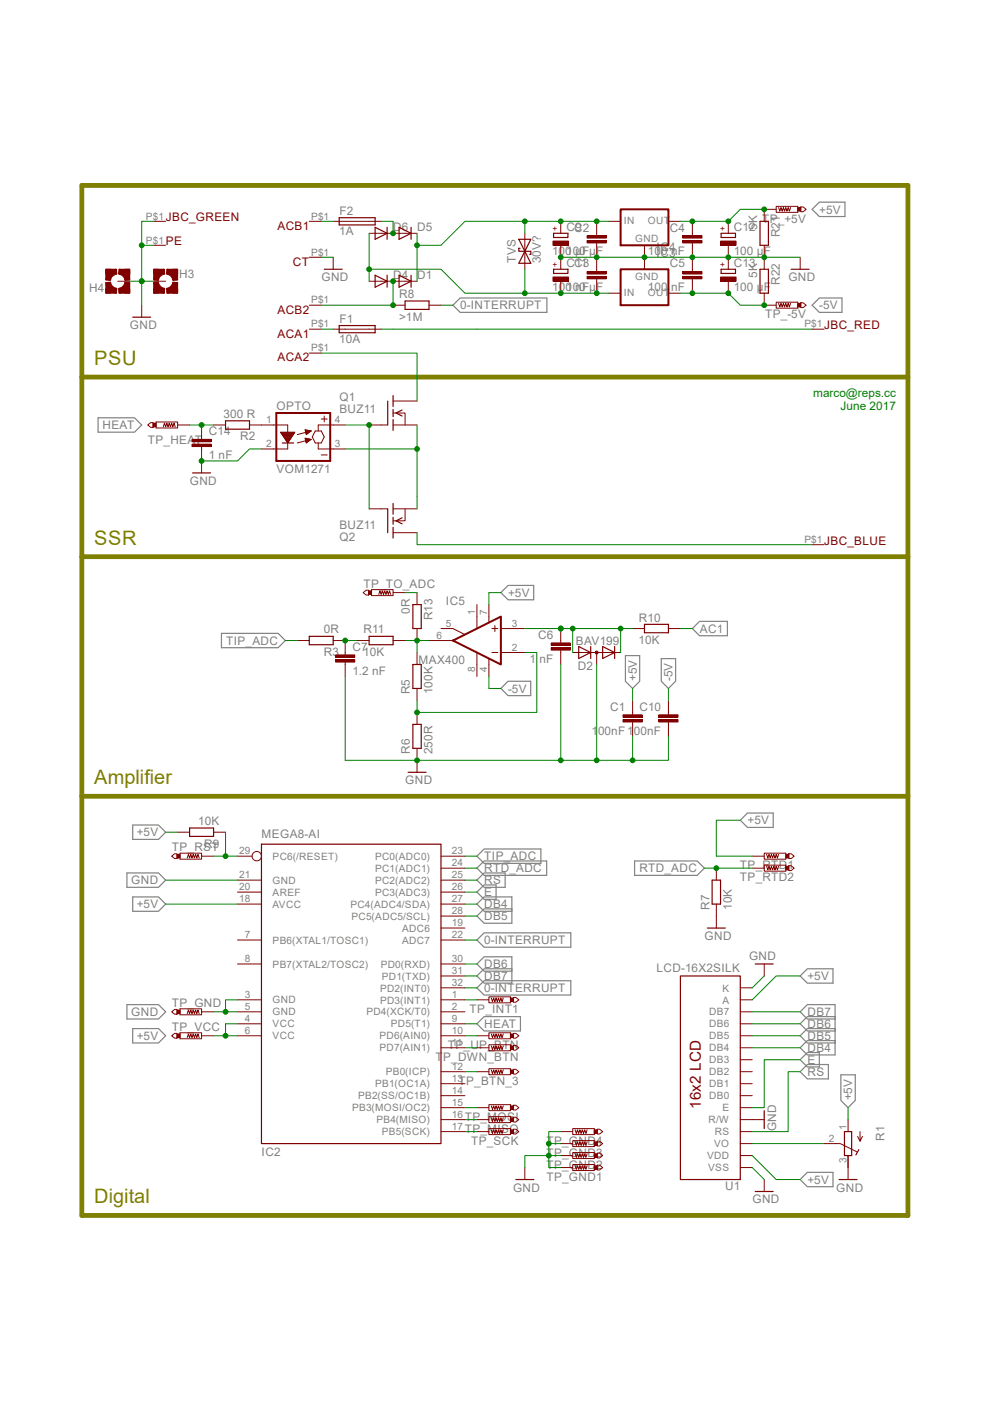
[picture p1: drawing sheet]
<svg xmlns="http://www.w3.org/2000/svg" width="210mm" height="297mm" viewBox="0 0 210 297" stroke-linecap="round" stroke-linejoin="round" font-family="sans-serif">
<path d="M17.4 39.3h175.2v218.4h-175.2zM17.4 79.9h175.2M17.4 118h175.2M17.4 168.8h175.2" fill="none" stroke="#808000" stroke-width="1"/>
<g fill="none" stroke="#808080" stroke-width=".25">
<path d="M172.3 44.4l1.5-1.5h5.4v3h-5.4zM96.1 64.7l1.5-1.5h18.4v3h-18.4zM172.3 64.7l1.5-1.5h4.8v3h-4.8zM20.8 88.6h7.7l1.6 1.5-1.6 1.5h-7.7zM47 134.3h12l1.5 1.5-1.5 1.5h-12zM106.2 125.6l1.6-1.5h5.4v3.1h-5.4zM132.7 139h3v5.4l-1.5 1.6-1.5-1.6zM140.3 139.6h3v4.8l-1.5 1.6-1.5-1.6zM146.9 133.3l1.5-1.6h5.9v3.1h-5.9zM106.2 146l1.6-1.6h4.8v3.1h-4.8zM28.2 174.9h5.4l1.5 1.5-1.5 1.6h-5.4zM157 173.9l1.5-1.5h5.5v3h-5.5z"/>
<path d="M26.9 185.1h6.7l1.5 1.5-1.5 1.5h-6.7zM28.2 190.2h5.4l1.5 1.5-1.5 1.5h-5.4zM101.2 186.6l1.5-1.5h4.4v3h-4.4zM101.2 189.1l1.5-1.5h2.5v3.1h-2.5zM101.2 181.5l1.5-1.5h12v3h-12zM101.2 184.1l1.5-1.6h13.3v3.1h-13.3zM101.2 199.3l1.5-1.5h18.4v3h-18.4zM108.6 192.7h-5.9l-1.5 1.5 1.5 1.5h5.9v-5.5h-5.9l-1.5 1.5 1.5 1.5h5.9M134.6 182.5h13.3l1.5 1.6-1.5 1.5h-13.3zM26.9 213h6.7l1.5 1.5-1.5 1.5h-6.7zM28.2 218.1h5.4l1.5 1.5-1.5 1.5h-5.4zM101.2 217.1l1.5-1.6h7.7v3.1h-7.7z"/>
<path d="M101.2 209.4l1.5-1.5h18.4v3.1h-18.4zM108.6 205.4h-5.9l-1.5 1.5 1.5 1.5h5.9v-5.5h-5.9l-1.5 1.5 1.5 1.5h5.9M169.7 206.9l1.5-1.5h5.5v3h-5.5zM177.1 216h-5.9l-1.5-1.5 1.5-1.5h5.9v10.7h-5.9l-1.5-1.6 1.5-1.5h5.9M177.1 218.1h-5.9l-1.5 1.5 1.5 1.5h5.9M177.1 215.5h-5.9l-1.5 1.6 1.5 1.5h5.9M169.7 227.2l1.5-1.5h4.5v3h-4.5zM169.7 224.7l1.5-1.5h2.6v3h-2.6zM178.4 227.9h3v5.4l-1.5 1.5-1.5-1.5zM169.7 250.1l1.5-1.5h5.5v3h-5.5z"/>
</g>
<g fill="none" stroke="#800000" stroke-width=".21">
<path d="M32.6 46.9h2.5M65.6 69.8h2.5M65.6 74.9h2.5M172.3 69.8h2.5M172.3 115.5h2.5M77 125.6l.7-.5h.5v1.1h-.5zM78.8 125h4.6v1.3h-4.6zM80.3 126l.3-.7 .2 .7 .3-.7 .2 .7 .3-.7 .3 .7 .2-.7 .3 .7 .2-.7 .3 .7M88.5 138.3v2.6M88.5 146v2.5M88.5 151v2.6M88.5 158.7v5"/>
<path d="M157 212h2.6M157 219.6h2.6M157 217.1h2.6M157 214.5h2.6M157 209.4h2.6M162.1 204.4v2.5M157 232.3h2.6M157 229.8h2.6M157 227.2h2.6M157 224.7h2.6M157 222.1h2.6M157 234.8h2.6"/>
<path d="M157 239.9h2.6M162.1 237.4h-5.1M157 245h2.6M157 242.5h2.6M157 247.5h2.6M162.1 250.1v2.5"/>
</g>
<path d="M87.6 140.9h1.7v5.1h-1.7zM87.6 153.6h1.7v5.1h-1.7zM86.6 163.7h3.8M144.3 206.9h12.7v43.2h-12.7zM160.2 204.4h3.8M162.1 235.5v3.8M160.2 252.6h3.8" fill="none" stroke="#800000" stroke-width=".25"/>
<path d="M78.2 125.3h.6v.7h-.6z" fill="#800000"/>
<path d="M78.2 125.3h.6v.7h-.6zM83.4 125.6h2.5" fill="none" stroke="#800000" stroke-width=".21"/>
<path d="M35.5 57.1a2.58 2.58 0 0 1 2.2 2.2l-1 .1-.5-.9-.9-.4z" fill-rule="evenodd" fill="#800000"/>
<path d="M35.5 57.1a2.58 2.58 0 0 1 2.2 2.2l-1 .1-.5-.9-.9-.4z" fill="none" stroke="#800000" stroke-width=".21"/>
<path d="M33.3 57.8l.8-.5 .7-.2 .1 1-.6 .2a1.4 1.4 0 0 0-.7 1.1l-1-.1 .2-.7z" fill-rule="evenodd" fill="#800000"/>
<path d="M33.3 57.8l.8-.5 .7-.2 .1 1-.6 .2a1.4 1.4 0 0 0-.7 1.1l-1-.1 .2-.7z" fill="none" stroke="#800000" stroke-width=".21"/>
<path d="M32.6 59.9l1-.1a1.51 1.51 0 0 0 1.3 1.4l-.1 1a2.53 2.53 0 0 1-2.2-2.3z" fill-rule="evenodd" fill="#800000"/>
<path d="M32.6 59.9l1-.1a1.51 1.51 0 0 0 1.3 1.4l-.1 1a2.53 2.53 0 0 1-2.2-2.3z" fill="none" stroke="#800000" stroke-width=".21"/>
<path d="M35.3 61.2l.9-.5 .5-.9 1 .1a2.58 2.58 0 0 1-2.2 2.3z" fill-rule="evenodd" fill="#800000"/>
<path d="M35.3 61.2l.9-.5 .5-.9 1 .1a2.58 2.58 0 0 1-2.2 2.3z" fill="none" stroke="#800000" stroke-width=".21"/>
<path d="M32.6 57.1h1v2.3h-1z" fill="#800000"/>
<path d="M32.6 57.1h1v2.3h-1z" fill="none" stroke="#800000" stroke-width=".21"/>
<path d="M32.6 57.1h2.3v1h-2.3z" fill="#800000"/>
<path d="M32.6 57.1h2.3v1h-2.3z" fill="none" stroke="#800000" stroke-width=".21"/>
<path d="M32.6 59.9h1v2.3h-1z" fill="#800000"/>
<path d="M32.6 59.9h1v2.3h-1z" fill="none" stroke="#800000" stroke-width=".21"/>
<path d="M32.6 61.2h2.3v1h-2.3z" fill="#800000"/>
<path d="M32.6 61.2h2.3v1h-2.3z" fill="none" stroke="#800000" stroke-width=".21"/>
<path d="M36.7 59.9h1v2.3h-1z" fill="#800000"/>
<path d="M36.7 59.9h1v2.3h-1z" fill="none" stroke="#800000" stroke-width=".21"/>
<path d="M35.4 61.2h2.3v1h-2.3z" fill="#800000"/>
<path d="M35.4 61.2h2.3v1h-2.3z" fill="none" stroke="#800000" stroke-width=".21"/>
<path d="M35.4 57.1h2.3v1h-2.3z" fill="#800000"/>
<path d="M35.4 57.1h2.3v1h-2.3z" fill="none" stroke="#800000" stroke-width=".21"/>
<path d="M36.7 57.1h1v2.3h-1z" fill="#800000"/>
<path d="M32.6 59.6h2.5M36.7 57.1h1v2.3h-1z" fill="none" stroke="#800000" stroke-width=".21"/>
<path d="M22.4 59.9l1.1-.1a1.51 1.51 0 0 0 1.3 1.4l-.1 1a2.56 2.56 0 0 1-2.3-2.3z" fill-rule="evenodd" fill="#800000"/>
<path d="M22.4 59.9l1.1-.1a1.51 1.51 0 0 0 1.3 1.4l-.1 1a2.56 2.56 0 0 1-2.3-2.3z" fill="none" stroke="#800000" stroke-width=".21"/>
<path d="M25.2 61.2l.9-.5 .4-.9 1 .1a2.58 2.58 0 0 1-2.2 2.3z" fill-rule="evenodd" fill="#800000"/>
<path d="M25.2 61.2l.9-.5 .4-.9 1 .1a2.58 2.58 0 0 1-2.2 2.3z" fill="none" stroke="#800000" stroke-width=".21"/>
<path d="M25.3 57.1a2.58 2.58 0 0 1 2.2 2.2l-1 .1-.4-.9-.9-.4z" fill-rule="evenodd" fill="#800000"/>
<path d="M25.3 57.1a2.58 2.58 0 0 1 2.2 2.2l-1 .1-.4-.9-.9-.4z" fill="none" stroke="#800000" stroke-width=".21"/>
<path d="M23.2 57.8l.8-.5 .7-.2 .1 1-.6 .2a1.4 1.4 0 0 0-.7 1.1l-1.1-.1 .2-.7z" fill-rule="evenodd" fill="#800000"/>
<path d="M23.2 57.8l.8-.5 .7-.2 .1 1-.6 .2a1.4 1.4 0 0 0-.7 1.1l-1.1-.1 .2-.7z" fill="none" stroke="#800000" stroke-width=".21"/>
<path d="M26.5 59.9h1v2.3h-1z" fill="#800000"/>
<path d="M26.5 59.9h1v2.3h-1z" fill="none" stroke="#800000" stroke-width=".21"/>
<path d="M25.2 61.2h2.3v1h-2.3z" fill="#800000"/>
<path d="M25.2 61.2h2.3v1h-2.3z" fill="none" stroke="#800000" stroke-width=".21"/>
<path d="M26.5 57.1h1v2.3h-1z" fill="#800000"/>
<path d="M26.5 57.1h1v2.3h-1z" fill="none" stroke="#800000" stroke-width=".21"/>
<path d="M25.2 57.1h2.3v1h-2.3z" fill="#800000"/>
<path d="M25.2 57.1h2.3v1h-2.3z" fill="none" stroke="#800000" stroke-width=".21"/>
<path d="M22.4 57.1h1.1v2.3h-1.1z" fill="#800000"/>
<path d="M22.4 57.1h1.1v2.3h-1.1z" fill="none" stroke="#800000" stroke-width=".21"/>
<path d="M22.4 57.1h2.3v1h-2.3z" fill="#800000"/>
<path d="M22.4 57.1h2.3v1h-2.3z" fill="none" stroke="#800000" stroke-width=".21"/>
<path d="M22.4 61.2h2.3v1h-2.3z" fill="#800000"/>
<path d="M22.4 61.2h2.3v1h-2.3z" fill="none" stroke="#800000" stroke-width=".21"/>
<path d="M22.4 59.9h1.1v2.3h-1.1z" fill="#800000"/>
<path d="M22.4 59.9h1.1v2.3h-1.1zM25 59.6h2.5M118.9 135.8v.5M118.9 137.8v.5M151.9 184.1v2.5M151.9 191.7v2.5" fill="none" stroke="#800000" stroke-width=".21"/>
<path d="M151 186.6h1.8v5.1h-1.8z" fill="none" stroke="#800000" stroke-width=".25"/>
<path d="M116.9 137.3h4.1v.5h-4.1z" fill="#800000"/>
<path d="M116.9 137.3h4.1v.5h-4.1z" fill="none" stroke="#800000" stroke-width=".21"/>
<path d="M116.9 136.3h4.1v.5h-4.1z" fill="#800000"/>
<path d="M73.2 138.3v.6M75.8 135.8h2.5M83.4 135.8h2.5M116.9 136.3h4.1v.5h-4.1zM118.9 133.3v2.5M118.9 138.3v2.6M134.2 133.3h2.5M141.8 133.3h2.5M73.2 140.4v.5" fill="none" stroke="#800000" stroke-width=".21"/>
<path d="M78.3 134.9h5.1v1.8h-5.1zM136.7 132.4h5.1v1.8h-5.1z" fill="none" stroke="#800000" stroke-width=".25"/>
<path d="M71.2 139.9h4v.5h-4z" fill="#800000"/>
<path d="M71.2 139.9h4v.5h-4z" fill="none" stroke="#800000" stroke-width=".21"/>
<path d="M71.2 138.9h4v.5h-4z" fill="#800000"/>
<path d="M71.2 138.9h4v.5h-4zM73.2 135.8v2.5M124 138.3h6.4M73.2 140.9v2.5" fill="none" stroke="#800000" stroke-width=".21"/>
<path d="M122.7 137.1l2.6 1.2-2.6 1.3zM125.3 137.1v2.5M127.8 137.1l2.6 1.2-2.6 1.3zM130.4 137.1v2.5" fill="none" stroke="#800000" stroke-width=".25"/>
<circle cx="126.5" cy="138.4" r=".33" fill="#800000"/>
<g fill="none" stroke="#800000" stroke-width=".21">
<path d="M164.6 43.8h4.6v1.2h-4.6zM165.1 44l.3 .8 .3-.8 .2 .8 .3-.8 .2 .8 .3-.8 .2 .8 .3-.8 .2 .8 .3-.8M169.8 43.9h.5l.7 .5-.7 .5h-.5zM121.5 138.3h2.5M126.6 138.3v2.6M129.1 138.3h2.5"/>
<circle cx="126.5" cy="138.4" r=".33"/>
</g>
<path d="M169.2 44h.6v.8h-.6z" fill="#800000"/>
<path d="M162.1 44.4h2.5M169.2 44h.6v.8h-.6zM164.6 64.1h4.6v1.2h-4.6zM165.1 64.3l.3 .8 .3-.8 .2 .8 .3-.8 .2 .8 .3-.8 .2 .8 .3-.8 .2 .8 .3-.8M169.8 64.2h.5l.7 .5-.7 .5h-.5z" fill="none" stroke="#800000" stroke-width=".21"/>
<path d="M169.2 64.3h.6v.8h-.6z" fill="#800000"/>
<g fill="none" stroke="#800000" stroke-width=".21">
<path d="M32.6 52h2.5M70.7 54.5v2.6M78.3 59.6h10.2M78.3 49.5h10.2M30.1 64.7v2.5M162.1 64.7h2.5M169.2 64.3h.6v.8h-.6zM31.3 90.1l.7-.5h.5v1h-.5zM33.1 89.5h4.6v1.2h-4.6zM34.6 90.5l.3-.8 .2 .8 .3-.8 .2 .8 .3-.8 .3 .8 .2-.8 .3 .8 .2-.8 .3 .8M42.8 97.7v2.6M45.3 90.1h2.5"/>
<path d="M52.9 90.1h8.1v1.5M59.5 91.6h3l-1.5 2.3zM59.6 91.7h2.9M59.7 91.9h2.7M59.8 92h2.5M59.8 92.1h2.5M59.9 92.2h2.3M60 92.3h2.1M60.1 92.5h1.9M60.2 92.6h1.7M60.2 92.7h1.6M60.3 92.8h1.5"/>
<path d="M60.4 92.9h1.3M60.5 93.1h1.1M60.6 93.2h.9M60.6 93.3h.8M60.7 93.4h.7M60.8 93.5h.5M60.9 93.7h.3M61 93.8h.1M61 93.9v1.3h-5.5M61 93.9h.1M64.7 91.1l1.3 .3-1 .7zM64.7 92.9l1.3 .3-1 .7z"/>
<path d="M64.7 91.1h.1M64.7 92.9h.2M64.7 91.2h.7M64.7 93.1h.9M64.8 91.4h1.2M64.8 93.2h1.1M64.8 91.5h1M64.8 93.3h1M64.8 91.6h.9M64.9 93.4h.7M64.9 91.7h.6M64.9 93.5h.5"/>
<path d="M64.9 91.9h.4M64.9 93.7h.4M64.9 92h.3M64.9 93.8h.2M65 92.1h.1M65 93.9h.1M66 93.2l-2.9 .7M66 91.4l-2.9 .7M66.9 91.4h1.2l.7 1.2-.7 1.3h-1.2l-.7-1.3zM67.5 93.9v1.3h5.7M68.1 88.8h1.3M68.1 96.5h1.3"/>
<path d="M68.8 88.2v1.3M73.2 90.1h-5.7v1.3M179.9 237.4v2.5M182.4 239.9v2.1l.5-1.1M174.8 242.5h3.4l3.6 1.7M179.9 245v5.1M181.9 240.9l.5 1.1"/>
</g>
<g fill="none" stroke="#800000" stroke-width=".25">
<path d="M68.8 57.1h3.8M79.6 58.4l2.5 1.2-2.5 1.3zM79.6 48.2l2.5 1.3-2.5 1.2zM82.1 48.2v2.5M82.1 58.4v2.5M84.6 58.4l2.6 1.2-2.6 1.3zM84.6 48.2l2.6 1.3-2.6 1.2zM87.2 48.2v2.5M87.2 58.4v2.5M28.2 67.2h3.8M47.8 89.2h5.1v1.8h-5.1zM59.9 93.9h2.4"/>
<path d="M40.9 100.3h3.8M179.1 239.9h1.5v5.1h-1.5zM178 250.1h3.8M182.2 243.7l-.7 1.2"/>
</g>
<path d="M58.6 87.6h11.4v10.1h-11.4z" fill="none" stroke="#800000" stroke-width=".42"/>
<path d="M32.5 89.7h.6v.8h-.6z" fill="#800000"/>
<path d="M70.7 46.9h10.1M70.7 69.8h10.1M83.4 64.7h2.5M91 64.7h2.5M32.5 89.7h.6v.8h-.6zM37.7 90.1h2.5M134.2 151v.6M134.2 153.1v.5" fill="none" stroke="#800000" stroke-width=".21"/>
<path d="M71.9 46.2h7.7v1.5h-7.7zM71.9 69h7.7v1.5h-7.7zM85.9 63.8h5.1v1.8h-5.1z" fill="none" stroke="#800000" stroke-width=".25"/>
<path d="M132.1 152.6h4.1v.5h-4.1z" fill="#800000"/>
<path d="M132.1 152.6h4.1v.5h-4.1z" fill="none" stroke="#800000" stroke-width=".21"/>
<path d="M132.1 151.6h4.1v.5h-4.1z" fill="#800000"/>
<path d="M132.1 151.6h4.1v.5h-4.1zM134.2 148.5v2.5M134.2 153.6v2.5M141.8 151v.6M141.8 153.1v.5" fill="none" stroke="#800000" stroke-width=".21"/>
<path d="M139.7 152.6h4.1v.5h-4.1z" fill="#800000"/>
<path d="M139.7 152.6h4.1v.5h-4.1z" fill="none" stroke="#800000" stroke-width=".21"/>
<path d="M139.7 151.6h4.1v.5h-4.1z" fill="#800000"/>
<g fill="none" stroke="#800000" stroke-width=".21">
<path d="M65.6 46.9h2.5M65.6 64.7h2.5M139.7 151.6h4.1v.5h-4.1zM141.8 148.5v2.5M141.8 153.6v2.5M50.4 199.3h5.1M50.4 186.6h5.1M50.4 189.1h5.1M50.4 191.7h5.1M50.4 181.5h3.1M93.5 199.3h5.1M93.5 186.6h5.1"/>
<path d="M93.5 189.1h5.1M93.5 191.7h5.1M93.5 196.8h5.1M93.5 194.2h5.1M93.5 184.1h5.1M93.5 181.5h5.1M50.4 204.4h5.1M50.4 212h5.1M50.4 214.5h5.1M50.4 217.1h5.1M50.4 219.6h5.1M93.5 204.4h5.1"/>
<path d="M93.5 212h5.1M93.5 214.5h5.1M93.5 217.1h5.1M93.5 219.6h5.1M93.5 209.4h5.1M93.5 206.9h5.1M93.5 239.9h5.1M93.5 237.4h5.1M93.5 234.8h5.1M93.5 232.3h5.1M93.5 229.8h5.1M93.5 227.2h5.1"/>
<path d="M93.5 222.1h5.1M103.7 239.3h4.6v1.3h-4.6zM104.2 239.5l.3 .8 .2-.8 .3 .8 .2-.8 .3 .8 .2-.8 .3 .8 .2-.8 .3 .8 .2-.8M108.9 239.4h.5l.6 .5-.6 .5h-.5z"/>
<circle cx="54.5" cy="181.5" r="1"/>
</g>
<path d="M55.5 179h38v63.5h-38z" fill="none" stroke="#800000" stroke-width=".25"/>
<path d="M108.3 239.5h.6v.8h-.6z" fill="#800000"/>
<path d="M101.2 239.9h2.5M103.7 236.7h4.6v1.3h-4.6zM104.2 237l.3 .8 .2-.8 .3 .8 .2-.8 .3 .8 .2-.8 .3 .8 .2-.8 .3 .8 .2-.8M108.3 239.5h.6v.8h-.6zM108.9 236.9h.5l.6 .5-.6 .5h-.5z" fill="none" stroke="#800000" stroke-width=".21"/>
<path d="M108.3 237h.6v.8h-.6z" fill="#800000"/>
<path d="M36.4 214.5l.6-.5h.5v1h-.5zM38.2 213.9h4.6v1.3h-4.6zM39.7 214.9l.3-.8 .2 .8 .3-.8 .2 .8 .3-.8 .2 .8 .3-.8 .2 .8 .3-.8 .2 .8M101.2 237.4h2.5M108.3 237h.6v.8h-.6z" fill="none" stroke="#800000" stroke-width=".21"/>
<path d="M37.5 214.1h.7v.8h-.7z" fill="#800000"/>
<path d="M36.4 219.6l.6-.5h.5v1h-.5zM37.5 214.1h.7v.8h-.7zM38.2 219h4.6v1.2h-4.6zM39.7 220l.3-.8 .2 .8 .3-.8 .2 .8 .3-.8 .2 .8 .3-.8 .2 .8 .3-.8 .2 .8M42.8 214.5h2.5" fill="none" stroke="#800000" stroke-width=".21"/>
<path d="M37.5 219.2h.7v.8h-.7z" fill="#800000"/>
<path d="M37.7 176.4h2.5M45.3 176.4h2.5M36.4 181.5l.6-.5h.5v1h-.5zM38.2 180.9h4.6v1.3h-4.6zM39.7 181.9l.3-.8 .2 .8 .3-.8 .2 .8 .3-.8 .2 .8 .3-.8 .2 .8 .3-.8 .2 .8M37.5 219.2h.7v.8h-.7zM42.8 219.6h2.5" fill="none" stroke="#800000" stroke-width=".21"/>
<path d="M40.2 175.6h5.1v1.7h-5.1z" fill="none" stroke="#800000" stroke-width=".25"/>
<path d="M37.5 181.1h.7v.8h-.7z" fill="#800000"/>
<path d="M37.5 181.1h.7v.8h-.7zM42.8 181.5h2.5M103.7 211.3h4.6v1.3h-4.6zM104.2 211.6l.3 .8 .2-.8 .3 .8 .2-.8 .3 .8 .2-.8 .3 .8 .2-.8 .3 .8 .2-.8M108.9 211.5h.5l.6 .5-.6 .5h-.5z" fill="none" stroke="#800000" stroke-width=".21"/>
<path d="M108.3 211.6h.6v.8h-.6z" fill="#800000"/>
<path d="M151.9 194.2v2.6M101.2 212h2.5M108.3 211.6h.6v.8h-.6zM121.5 246.9h4.5v1.3h-4.5zM122 247.2l.2 .7 .3-.7 .2 .7 .3-.7 .3 .7 .2-.7 .3 .7 .2-.7 .3 .7 .2-.7M126.7 247h.5l.6 .5-.6 .6h-.5z" fill="none" stroke="#800000" stroke-width=".21"/>
<path d="M150 196.8h3.8" fill="none" stroke="#800000" stroke-width=".25"/>
<path d="M126 247.2h.7v.7h-.7z" fill="#800000"/>
<path d="M118.9 247.5h2.6M121.5 244.4h4.5v1.2h-4.5zM122 244.6l.2 .8 .3-.8 .2 .8 .3-.8 .3 .8 .2-.8 .3 .8 .2-.8 .3 .8 .2-.8M126 247.2h.7v.7h-.7zM126.7 244.5h.5l.6 .5-.6 .5h-.5z" fill="none" stroke="#800000" stroke-width=".21"/>
<path d="M126 244.6h.7v.8h-.7z" fill="#800000"/>
<path d="M118.9 245h2.6M121.5 241.8h4.5v1.3h-4.5zM122 242.1l.2 .7 .3-.7 .2 .7 .3-.7 .3 .7 .2-.7 .3 .7 .2-.7 .3 .7 .2-.7M126 244.6h.7v.8h-.7zM126.7 242h.5l.6 .5-.6 .5h-.5z" fill="none" stroke="#800000" stroke-width=".21"/>
<path d="M126 242.1h.7v.7h-.7z" fill="#800000"/>
<path d="M162.1 180.9h4.6v1.3h-4.6zM162.6 181.1l.3 .8 .2-.8 .3 .8 .2-.8 .3 .8 .2-.8 .3 .8 .2-.8 .3 .8 .2-.8M167.3 181h.5l.6 .5-.6 .5h-.5zM111.3 247.5v2.6M118.9 242.5h2.6M126 242.1h.7v.7h-.7z" fill="none" stroke="#800000" stroke-width=".21"/>
<path d="M109.4 250.1h3.8" fill="none" stroke="#800000" stroke-width=".25"/>
<path d="M166.7 181.1h.6v.8h-.6z" fill="#800000"/>
<path d="M159.6 181.5h2.5M162.1 183.4h4.6v1.3h-4.6zM162.6 183.7l.3 .7 .2-.7 .3 .7 .2-.7 .3 .7 .2-.7 .3 .7 .2-.7 .3 .7 .2-.7M166.7 181.1h.6v.8h-.6zM167.3 183.6h.5l.6 .5-.6 .5h-.5z" fill="none" stroke="#800000" stroke-width=".21"/>
<path d="M166.7 183.7h.6v.7h-.6z" fill="#800000"/>
<path d="M65.6 54.5h2.5M126.6 49.5v.5M126.6 51.5v.5M129.1 46.9h2.5M136.7 52v5.1M141.8 46.9h2.5M169.7 54.5v2.6M129.1 62.2h2.5M141.8 62.2h2.5M159.6 184.1h2.5M166.7 183.7h.6v.7h-.6z" fill="none" stroke="#800000" stroke-width=".21"/>
<path d="M131.6 44.4h10.2v7.6h-10.2zM131.6 57.1h10.2v7.6h-10.2z" fill="none" stroke="#800000" stroke-width=".42"/>
<path d="M167.8 57.1h3.8" fill="none" stroke="#800000" stroke-width=".25"/>
<path d="M124.5 51h4.1v.5h-4.1z" fill="#800000"/>
<path d="M124.5 51h4.1v.5h-4.1z" fill="none" stroke="#800000" stroke-width=".21"/>
<path d="M124.5 50h4.1v.5h-4.1z" fill="#800000"/>
<path d="M124.5 50h4.1v.5h-4.1zM126.6 46.9v2.6M126.6 52v2.5M126.6 57.1v.5M126.6 59.1v.5" fill="none" stroke="#800000" stroke-width=".21"/>
<path d="M124.5 58.6h4.1v.5h-4.1z" fill="#800000"/>
<path d="M124.5 58.6h4.1v.5h-4.1z" fill="none" stroke="#800000" stroke-width=".21"/>
<path d="M124.5 57.6h4.1v.5h-4.1z" fill="#800000"/>
<path d="M124.5 57.6h4.1v.5h-4.1zM126.6 54.5v2.6M126.6 59.6v2.6M146.9 49.5v.5M146.9 51.5v.5" fill="none" stroke="#800000" stroke-width=".21"/>
<path d="M144.8 51h4.1v.5h-4.1z" fill="#800000"/>
<path d="M144.8 51h4.1v.5h-4.1z" fill="none" stroke="#800000" stroke-width=".21"/>
<path d="M144.8 50h4.1v.5h-4.1z" fill="#800000"/>
<path d="M144.8 50h4.1v.5h-4.1zM146.9 46.9v2.6M146.9 52v2.5M146.9 57.1v.5M146.9 59.1v.5" fill="none" stroke="#800000" stroke-width=".21"/>
<path d="M144.8 58.6h4.1v.5h-4.1z" fill="#800000"/>
<path d="M144.8 58.6h4.1v.5h-4.1z" fill="none" stroke="#800000" stroke-width=".21"/>
<path d="M144.8 57.6h4.1v.5h-4.1z" fill="#800000"/>
<path d="M144.8 57.6h4.1v.5h-4.1zM146.9 54.5v2.6M146.9 59.6v2.6" fill="none" stroke="#800000" stroke-width=".21"/>
<path d="M117.4 49.5h3.1v.9h-3.1z" fill="none" stroke="#800000" stroke-width=".25"/>
<path d="M117.3 51.1h3.3v.9h-3.3z" fill="#800000"/>
<path d="M117.3 51.1h3.3v.9h-3.3zM118.9 46.9v2.6M118.9 52v2.5" fill="none" stroke="#800000" stroke-width=".21"/>
<path d="M117.4 57.1h3.1v.9h-3.1z" fill="none" stroke="#800000" stroke-width=".25"/>
<path d="M117.3 58.7h3.3v.9h-3.3z" fill="#800000"/>
<path d="M117.3 58.7h3.3v.9h-3.3zM118.9 54.5v2.6M118.9 59.6v2.6" fill="none" stroke="#800000" stroke-width=".21"/>
<path d="M153 49.5h3v.9h-3z" fill="none" stroke="#800000" stroke-width=".25"/>
<path d="M152.8 51.1h3.3v.9h-3.3z" fill="#800000"/>
<path d="M152.8 51.1h3.3v.9h-3.3zM154.5 46.9v2.6M154.5 52v2.5" fill="none" stroke="#800000" stroke-width=".21"/>
<path d="M153 57.1h3v.9h-3z" fill="none" stroke="#800000" stroke-width=".25"/>
<path d="M152.8 58.7h3.3v.9h-3.3z" fill="#800000"/>
<g fill="none" stroke="#800000" stroke-width=".21">
<path d="M152.8 58.7h3.3v.9h-3.3zM154.5 54.5v2.6M154.5 59.6v2.6M82.2 90.1h-3.9M83.4 87.6h2.5v2.5M83.4 90.1h5.1M83.4 85h5.1M78.3 107.9h3.9M83.4 107.9h5.1M83.4 112.9h5.1M85.9 107.9v2.5h-2.5M121.5 239.3h4.5v1.3h-4.5z"/>
<path d="M122 239.5l.2 .8 .3-.8 .2 .8 .3-.8 .3 .8 .2-.8 .3 .8 .2-.8 .3 .8 .2-.8M126.7 239.4h.5l.6 .5-.6 .5h-.5z"/>
</g>
<path d="M82.2 85v5.1M83.4 86.8v1.5M83.4 83.9v2.3M83.4 89v2.2M85.3 86.9l-1.3 .7 1.3 .6M82.2 107.9v5M83.4 109.7v1.5M83.4 106.7v2.3M83.4 111.8v2.3M85.3 109.8l-1.3 .6 1.3 .7" fill="none" stroke="#800000" stroke-width=".25"/>
<path d="M126 239.5h.7v.8h-.7z" fill="#800000"/>
<path d="M103.7 234.2h4.6v1.3h-4.6zM104.2 234.5l.3 .7 .2-.7 .3 .7 .2-.7 .3 .7 .2-.7 .3 .7 .2-.7 .3 .7 .2-.7M108.9 234.3h.5l.6 .5-.6 .6h-.5zM118.9 239.9h2.6M126 239.5h.7v.8h-.7z" fill="none" stroke="#800000" stroke-width=".21"/>
<path d="M108.3 234.5h.6v.7h-.6z" fill="#800000"/>
<path d="M103.7 219h4.6v1.2h-4.6zM104.2 219.2l.3 .8 .2-.8 .3 .8 .2-.8 .3 .8 .2-.8 .3 .8 .2-.8 .3 .8 .2-.8M108.9 219.1h.5l.6 .5-.6 .5h-.5zM101.2 234.8h2.5M108.3 234.5h.6v.7h-.6z" fill="none" stroke="#800000" stroke-width=".21"/>
<path d="M108.3 219.2h.6v.8h-.6z" fill="#800000"/>
<path d="M101.2 219.6h2.5M108.3 219.2h.6v.8h-.6zM103.7 221.5h4.6v1.3h-4.6zM104.2 221.8l.3 .7 .2-.7 .3 .7 .2-.7 .3 .7 .2-.7 .3 .7 .2-.7 .3 .7 .2-.7M108.9 221.6h.5l.6 .5-.6 .6h-.5z" fill="none" stroke="#800000" stroke-width=".21"/>
<path d="M108.3 221.8h.6v.7h-.6z" fill="#800000"/>
<path d="M101.2 222.1h2.5M103.7 226.6h4.6v1.3h-4.6zM104.2 226.8l.3 .8 .2-.8 .3 .8 .2-.8 .3 .8 .2-.8 .3 .8 .2-.8 .3 .8 .2-.8M108.3 221.8h.6v.7h-.6zM108.9 226.7h.5l.6 .5-.6 .5h-.5z" fill="none" stroke="#800000" stroke-width=".21"/>
<path d="M108.3 226.8h.6v.8h-.6z" fill="#800000"/>
<path d="M42.8 92.6v.6M42.8 94.7v.5M101.2 227.2h2.5M108.3 226.8h.6v.8h-.6z" fill="none" stroke="#800000" stroke-width=".21"/>
<path d="M40.7 94.2h4.1v.5h-4.1z" fill="#800000"/>
<path d="M40.7 94.2h4.1v.5h-4.1z" fill="none" stroke="#800000" stroke-width=".21"/>
<path d="M40.7 93.2h4.1v.5h-4.1z" fill="#800000"/>
<g fill="none" stroke="#800000" stroke-width=".21">
<path d="M111.3 49.5v7.6M162.1 44.4v2.5M162.1 52v5.1M162.1 62.2v2.5M40.7 93.2h4.1v.5h-4.1zM42.8 90.1v2.5M42.8 95.2v2.5M63.1 135.8h2.5M70.7 135.8h2.5M88.5 125.6v2.6M88.5 133.3v2.5M91 135.8h5.1"/>
<path d="M93.5 133.3h2.6l2.4 1.2M101.2 138.4v5M101.2 128.2v5M103.7 128.2v3.7M103.7 139.7v3.7M104.3 133.3h1.3M104.3 138.3h1.3M105 132.6v1.3M106.2 133.3h5.1M106.2 138.3h5.1"/>
</g>
<path d="M110 50.7h2.6l-1.3 2.6zM110.3 52.6h-.3v.7h2.6v.6h-.3M111.3 53.3l1.3 2.5h-2.6zM161.2 46.9h1.8v5.1h-1.8zM161.2 57.1h1.8v5.1h-1.8zM65.6 134.9h5.1v1.8h-5.1zM87.6 128.2h1.7v5.1h-1.7z" fill="none" stroke="#800000" stroke-width=".25"/>
<path d="M96.1 135.8l10.1-5.1v10.2z" fill="none" stroke="#800000" stroke-width=".42"/>
<path d="M73.2 143.4v17.8h15.3M126.6 140.9v20.3M162.1 206.9l-2.5 2.5M159.6 247.5l2.5 2.6" fill="none" stroke="#008000" stroke-width=".21"/>
<circle cx="88.5" cy="161.2" r=".51" fill="#008000"/>
<g fill="none" stroke="#008000" stroke-width=".21">
<path d="M88.5 161.2h38.1"/>
<circle cx="88.5" cy="161.2" r=".51"/>
</g>
<circle cx="118.9" cy="161.2" r=".51" fill="#008000"/>
<g fill="none" stroke="#008000" stroke-width=".21">
<path d="M118.9 140.9v20.3M134.2 156.1v5.1h-7.6M141.8 156.1v5.1h-7.6"/>
<circle cx="118.9" cy="161.2" r=".51"/>
</g>
<circle cx="126.6" cy="161.2" r=".51" fill="#008000"/>
<circle cx="126.6" cy="161.2" r=".51" fill="none" stroke="#008000" stroke-width=".21"/>
<circle cx="134.2" cy="161.2" r=".51" fill="#008000"/>
<g fill="none" stroke="#008000" stroke-width=".21">
<path d="M27.5 59.6h2.6M30.1 52v7.6h2.5"/>
<circle cx="134.2" cy="161.2" r=".51"/>
</g>
<circle cx="30.1" cy="59.6" r=".51" fill="#008000"/>
<circle cx="30.1" cy="59.6" r=".51" fill="none" stroke="#008000" stroke-width=".21"/>
<circle cx="30.1" cy="59.6" r=".51" fill="#008000"/>
<g fill="none" stroke="#008000" stroke-width=".21">
<path d="M30.1 59.6v5.1M32.6 46.9h-2.5v5.1h2.5"/>
<circle cx="30.1" cy="59.6" r=".51"/>
</g>
<circle cx="30.1" cy="52" r=".51" fill="#008000"/>
<g fill="none" stroke="#008000" stroke-width=".21">
<path d="M55.5 95.2h-2.6l-2.5 2.5h-7.6"/>
<circle cx="30.1" cy="52" r=".51"/>
</g>
<circle cx="42.8" cy="97.7" r=".51" fill="#008000"/>
<g fill="none" stroke="#008000" stroke-width=".21">
<path d="M45.3 214.5h5.1M50.4 212h-2.6v2.5"/>
<circle cx="42.8" cy="97.7" r=".51"/>
</g>
<circle cx="47.8" cy="214.5" r=".51" fill="#008000"/>
<g fill="none" stroke="#008000" stroke-width=".21">
<path d="M35.1 186.6h15.3M118.9 242.5h-2.5v2.5M118.9 245h-2.5v2.5h2.5"/>
<circle cx="47.8" cy="214.5" r=".51"/>
</g>
<circle cx="116.4" cy="245" r=".51" fill="#008000"/>
<g fill="none" stroke="#008000" stroke-width=".21">
<path d="M118.9 239.9h-2.5v2.6M116.4 245h-5.1v2.5"/>
<circle cx="116.4" cy="245" r=".51"/>
</g>
<circle cx="116.4" cy="242.5" r=".51" fill="#008000"/>
<g fill="none" stroke="#008000" stroke-width=".21">
<path d="M68.1 54.5h2.6"/>
<circle cx="116.4" cy="242.5" r=".51"/>
</g>
<circle cx="136.7" cy="54.5" r=".51" fill="#008000"/>
<g fill="none" stroke="#008000" stroke-width=".21">
<path d="M118.9 54.5h50.8"/>
<circle cx="136.7" cy="54.5" r=".51"/>
</g>
<circle cx="126.6" cy="54.5" r=".51" fill="#008000"/>
<circle cx="126.6" cy="54.5" r=".51" fill="none" stroke="#008000" stroke-width=".21"/>
<circle cx="146.9" cy="54.5" r=".51" fill="#008000"/>
<circle cx="146.9" cy="54.5" r=".51" fill="none" stroke="#008000" stroke-width=".21"/>
<circle cx="118.9" cy="54.5" r=".51" fill="#008000"/>
<circle cx="118.9" cy="54.5" r=".51" fill="none" stroke="#008000" stroke-width=".21"/>
<circle cx="154.5" cy="54.5" r=".51" fill="#008000"/>
<circle cx="154.5" cy="54.5" r=".51" fill="none" stroke="#008000" stroke-width=".21"/>
<circle cx="162.1" cy="54.5" r=".51" fill="#008000"/>
<g fill="none" stroke="#008000" stroke-width=".21">
<path d="M144.3 62.2h10.2l2.5 2.5h5.1M103.7 143.4v2.6h2.5"/>
<circle cx="162.1" cy="54.5" r=".51"/>
</g>
<circle cx="146.9" cy="62.2" r=".51" fill="#008000"/>
<circle cx="146.9" cy="62.2" r=".51" fill="none" stroke="#008000" stroke-width=".21"/>
<circle cx="154.5" cy="62.2" r=".51" fill="#008000"/>
<circle cx="154.5" cy="62.2" r=".51" fill="none" stroke="#008000" stroke-width=".21"/>
<circle cx="162.1" cy="64.7" r=".51" fill="#008000"/>
<g fill="none" stroke="#008000" stroke-width=".21">
<path d="M144.3 46.9h10.2M106.2 125.6h-2.5v2.6M141.8 146v2.5M157 173.9h-5.1v7.6h7.7M169.7 206.9h-5.1l-5 5.1M159.6 245l5 5.1h5.1"/>
<circle cx="162.1" cy="64.7" r=".51"/>
</g>
<circle cx="146.9" cy="46.9" r=".51" fill="#008000"/>
<g fill="none" stroke="#008000" stroke-width=".21">
<path d="M162.1 44.4h-5.1l-2.5 2.5"/>
<circle cx="146.9" cy="46.9" r=".51"/>
</g>
<circle cx="154.5" cy="46.9" r=".51" fill="#008000"/>
<circle cx="154.5" cy="46.9" r=".51" fill="none" stroke="#008000" stroke-width=".21"/>
<circle cx="162.1" cy="44.4" r=".51" fill="#008000"/>
<g fill="none" stroke="#008000" stroke-width=".21">
<path d="M134.2 146v2.5M45.3 219.6h5.1M50.4 217.1h-2.6v2.5M179.9 234.8v2.6"/>
<circle cx="162.1" cy="44.4" r=".51"/>
</g>
<circle cx="47.8" cy="219.6" r=".51" fill="#008000"/>
<g fill="none" stroke="#008000" stroke-width=".21">
<path d="M80.8 69.8h91.5M60.5 135.8h2.6M111.3 138.3h2.6v12.7h-25.4M144.3 133.3h2.6M35.1 176.4h2.6M35.1 191.7h15.3M98.6 191.7h2.6M98.6 186.6h2.6M98.6 189.1h2.6M98.6 194.2h2.6M98.6 181.5h2.6M98.6 204.4h2.6"/>
<path d="M98.6 206.9h2.6M159.6 219.6h10.1M159.6 217.1h10.1M159.6 214.5h10.1M159.6 222.1h10.1M169.7 224.7h-7.6v10.1h-2.5M169.7 227.2h-2.5v12.7h-7.6"/>
<circle cx="47.8" cy="219.6" r=".51"/>
</g>
<circle cx="88.5" cy="151" r=".51" fill="#008000"/>
<g fill="none" stroke="#008000" stroke-width=".21">
<path d="M88.5 148.5v2.5M151.9 184.1h7.7"/>
<circle cx="88.5" cy="151" r=".51"/>
</g>
<circle cx="151.9" cy="184.1" r=".51" fill="#008000"/>
<g fill="none" stroke="#008000" stroke-width=".21">
<path d="M111.3 133.3h22.9M131.6 133.3v5M98.6 184.1h2.6M149.4 184.1h2.5"/>
<circle cx="151.9" cy="184.1" r=".51"/>
</g>
<circle cx="118.9" cy="133.3" r=".51" fill="#008000"/>
<circle cx="118.9" cy="133.3" r=".51" fill="none" stroke="#008000" stroke-width=".21"/>
<circle cx="131.6" cy="133.3" r=".51" fill="#008000"/>
<circle cx="131.6" cy="133.3" r=".51" fill="none" stroke="#008000" stroke-width=".21"/>
<circle cx="118.9" cy="133.3" r=".51" fill="#008000"/>
<g fill="none" stroke="#008000" stroke-width=".21">
<path d="M121.5 133.3v5"/>
<circle cx="118.9" cy="133.3" r=".51"/>
</g>
<circle cx="121.5" cy="133.3" r=".51" fill="#008000"/>
<g fill="none" stroke="#008000" stroke-width=".21">
<path d="M85.9 135.8h5.1M88.5 135.8v2.5"/>
<circle cx="121.5" cy="133.3" r=".51"/>
</g>
<circle cx="88.5" cy="135.8" r=".51" fill="#008000"/>
<g fill="none" stroke="#008000" stroke-width=".21">
<path d="M88.5 49.5v10.1M129.1 46.9h-30.5l-5.1 5.1h-5M68.1 74.9h20.4v10.1M85.9 125.6h2.6"/>
<circle cx="88.5" cy="135.8" r=".51"/>
</g>
<circle cx="126.6" cy="46.9" r=".51" fill="#008000"/>
<circle cx="126.6" cy="46.9" r=".51" fill="none" stroke="#008000" stroke-width=".21"/>
<circle cx="118.9" cy="46.9" r=".51" fill="#008000"/>
<circle cx="118.9" cy="46.9" r=".51" fill="none" stroke="#008000" stroke-width=".21"/>
<circle cx="88.5" cy="52" r=".51" fill="#008000"/>
<g fill="none" stroke="#008000" stroke-width=".21">
<path d="M111.3 46.9v2.6"/>
<circle cx="88.5" cy="52" r=".51"/>
</g>
<circle cx="111.3" cy="46.9" r=".51" fill="#008000"/>
<g fill="none" stroke="#008000" stroke-width=".21">
<path d="M40.2 90.1h5.1"/>
<circle cx="111.3" cy="46.9" r=".51"/>
</g>
<circle cx="42.8" cy="90.1" r=".51" fill="#008000"/>
<g fill="none" stroke="#008000" stroke-width=".21">
<path d="M73.2 90.1h5.1v17.8M98.6 217.1h2.6M159.6 242.5h15.2"/>
<circle cx="42.8" cy="90.1" r=".51"/>
</g>
<circle cx="78.3" cy="90.1" r=".51" fill="#008000"/>
<g fill="none" stroke="#008000" stroke-width=".21">
<path d="M88.5 95.2v12.7M88.5 90.1v5.1h-15.3"/>
<circle cx="78.3" cy="90.1" r=".51"/>
</g>
<circle cx="88.5" cy="95.2" r=".51" fill="#008000"/>
<g fill="none" stroke="#008000" stroke-width=".21">
<path d="M83.4 46.9v2.6M68.1 69.8h2.6M88.5 112.9v2.6h83.8"/>
<circle cx="88.5" cy="95.2" r=".51"/>
</g>
<circle cx="83.4" cy="49.5" r=".51" fill="#008000"/>
<g fill="none" stroke="#008000" stroke-width=".21">
<path d="M80.8 46.9h2.6M83.4 59.6v5.1h-15.3"/>
<circle cx="83.4" cy="49.5" r=".51"/>
</g>
<circle cx="83.4" cy="59.6" r=".51" fill="#008000"/>
<circle cx="83.4" cy="59.6" r=".51" fill="none" stroke="#008000" stroke-width=".21"/>
<circle cx="83.4" cy="64.7" r=".51" fill="#008000"/>
<g fill="none" stroke="#008000" stroke-width=".21">
<path d="M47.8 176.4v5.1M45.3 181.5h5.1M98.6 239.9h2.6M98.6 237.4h2.6"/>
<circle cx="83.4" cy="64.7" r=".51"/>
</g>
<circle cx="47.8" cy="181.5" r=".51" fill="#008000"/>
<g fill="none" stroke="#008000" stroke-width=".21">
<path d="M68.1 46.9h2.6M78.3 49.5v10.1M78.3 57.1h15.2l5.1 5.1h12.7M93.5 64.7h2.6M98.6 199.3h2.6M98.6 209.4h2.6M98.6 212h2.6"/>
<circle cx="47.8" cy="181.5" r=".51"/>
</g>
<circle cx="78.3" cy="57.1" r=".51" fill="#008000"/>
<g fill="none" stroke="#008000" stroke-width=".21">
<path d="M111.3 62.2h17.8"/>
<circle cx="78.3" cy="57.1" r=".51"/>
</g>
<circle cx="126.6" cy="62.2" r=".51" fill="#008000"/>
<circle cx="126.6" cy="62.2" r=".51" fill="none" stroke="#008000" stroke-width=".21"/>
<circle cx="118.9" cy="62.2" r=".51" fill="#008000"/>
<g fill="none" stroke="#008000" stroke-width=".21">
<path d="M111.3 57.1v5.1"/>
<circle cx="118.9" cy="62.2" r=".51"/>
</g>
<circle cx="111.3" cy="62.2" r=".51" fill="#008000"/>
<g fill="none" stroke="#008000" stroke-width=".21">
<path d="M73.2 135.8h2.6M98.6 219.6h2.6M98.6 234.8h2.6M98.6 222.1h2.6M98.6 227.2h2.6"/>
<circle cx="111.3" cy="62.2" r=".51"/>
</g>
<circle cx="73.2" cy="135.8" r=".51" fill="#008000"/>
<circle cx="73.2" cy="135.8" r=".51" fill="none" stroke="#008000" stroke-width=".21"/>
<g font-size="4.2" fill="#808000">
<text x="20" y="77.4">PSU</text>
<text x="20" y="115.5">SSR</text>
<text x="20" y="166.3">Amplifier</text>
<text x="20" y="255.2">Digital</text>
</g>
<text font-size="3.2" fill="#800000" x="148.6" y="235" transform="rotate(-90 148.6 235)">16x2 LCD</text>
<g font-size="2.5" fill="#800000">
<text x="35.2" y="46.9">JBC_GREEN</text>
<text x="35.2" y="52">PE</text>
<text x="58.8" y="48.7">ACB1</text>
<text x="62.1" y="56.3">CT</text>
<text x="58.8" y="71.6">ACA1</text>
<text x="58.8" y="66.5">ACB2</text>
<text x="174.8" y="69.8">JBC_RED</text>
<text x="58.8" y="76.6">ACA2</text>
<text x="174.8" y="115.5">JBC_BLUE</text>
</g>
<g font-size="2.5" fill="#808080">
<text x="72" y="45.5">F2</text>
<text x="161.6" y="47.2">TP_+5V</text>
<text x="173.8" y="45.3">+5V</text>
<text x="71.9" y="49.8">1A</text>
<text x="83.4" y="49">D6</text>
<text x="88.5" y="49">D5</text>
<text x="120.1" y="49">C9</text>
<text x="121.8" y="49.1">C2</text>
<text x="139.3" y="53.3">IC4</text>
<text x="142.1" y="49.1">C4</text>
<text x="155.7" y="49">C12</text>
<text x="160.6" y="48.8" transform="rotate(-90 160.6 48.8)">5K</text>
<text x="165.4" y="50.3" transform="rotate(-90 165.4 50.3)">R21</text>
<text x="38" y="59">H3</text>
<text x="68.2" y="59.6">GND</text>
<text x="83.4" y="59.1">D4</text>
<text x="88.5" y="59.1">D1</text>
<text x="109.4" y="55.8" transform="rotate(-90 109.4 55.8)">TVS</text>
<text x="114.7" y="55.8" transform="rotate(-90 114.7 55.8)">30V?</text>
<text x="117.1" y="54.2">100 µF</text>
<text x="120.1" y="54.1">100 µF</text>
<text x="120.1" y="56.6">C11</text>
<text x="121.8" y="56.7">C3</text>
<text x="137.4" y="54.2">100 nF</text>
<text x="139.3" y="54.5">IC3</text>
<text x="142.1" y="56.7">C5</text>
<text x="155.6" y="54.1">100 µF</text>
<text x="155.7" y="56.6">C13</text>
<text x="160.6" y="59" transform="rotate(-90 160.6 59)">5K</text>
<text x="167.2" y="59.6">GND</text>
<text x="18.9" y="62">H4</text>
<text x="84.7" y="63.2">R8</text>
<text x="97.6" y="65.6">0-INTERRUPT</text>
<text x="117.1" y="61.8">100 nF</text>
<text x="120.1" y="61.7">100 µF</text>
<text x="137.4" y="61.8">100 nF</text>
<text x="155.6" y="61.7">100 µF</text>
<text x="165.4" y="60.5" transform="rotate(-90 165.4 60.5)">R22</text>
<text x="173.8" y="65.6">-5V</text>
<text x="27.6" y="69.8">GND</text>
<text x="72" y="68.4">F1</text>
<text x="84.6" y="68">&gt;1M</text>
<text x="162.3" y="67.5">TP_-5V</text>
<text x="71.9" y="72.7">10A</text>
<text x="47.4" y="88.6">300 R</text>
<text x="58.7" y="86.9">OPTO</text>
<text x="72" y="87.6">BUZ11</text>
<text x="72" y="85">Q1</text>
<text x="21.7" y="91">HEAT</text>
<text x="31.4" y="94.2">TP_HEAT</text>
<text x="44.3" y="92.3">C14</text>
<text x="50.9" y="93.4">R2</text>
<text x="44.3" y="97.3">1 nF</text>
<text x="58.7" y="100.3">VOM1271</text>
<text x="40.3" y="102.8">GND</text>
<text x="72" y="112.2">BUZ11</text>
<text x="72" y="114.7">Q2</text>
<text x="77.1" y="124.6">TP_TO_ADC</text>
<text x="86.9" y="130.2" transform="rotate(-90 86.9 130.2)">0R</text>
<text x="91.7" y="131.6" transform="rotate(-90 91.7 131.6)">R13</text>
<text x="94.6" y="128.2">IC5</text>
<text x="107.8" y="126.5">+5V</text>
<text x="135.5" y="131.8">R10</text>
<text x="48" y="136.7">TIP_ADC</text>
<text x="68.7" y="134.3">0R</text>
<text x="74.8" y="138">C7</text>
<text x="77.1" y="134.3">R11</text>
<text x="114.2" y="135.4">C6</text>
<text x="122.2" y="136.7">BAV199</text>
<text x="135.4" y="136.6">10K</text>
<text x="148.4" y="134.2">AC1</text>
<text x="68.7" y="139.1">R3</text>
<text x="74.7" y="143">1.2 nF</text>
<text x="77" y="139.1">10K</text>
<text x="88.8" y="140.9">MAX400</text>
<text x="112.3" y="140.5">1 nF</text>
<text x="122.6" y="142.1">D2</text>
<text x="87" y="147.2" transform="rotate(-90 87 147.2)">R5</text>
<text x="91.8" y="147.2" transform="rotate(-90 91.8 147.2)">100K</text>
<text x="107.8" y="146.9">-5V</text>
<text x="135.1" y="144.4" transform="rotate(-90 135.1 144.4)">+5V</text>
<text x="142.7" y="144.4" transform="rotate(-90 142.7 144.4)">-5V</text>
<text x="125.5" y="155.7">100nF 100nF</text>
<text x="129.4" y="150.7">C1</text>
<text x="135.6" y="150.7">C10</text>
<text x="87" y="159.9" transform="rotate(-90 87 159.9)">R6</text>
<text x="91.8" y="159.9" transform="rotate(-90 91.8 159.9)">250R</text>
<text x="86" y="166.3">GND</text>
<text x="29" y="177.3">+5V</text>
<text x="42" y="174.9">10K</text>
<text x="43.3" y="179.7">R9</text>
<text x="55.5" y="177.7">MEGA8-AI</text>
<text x="158.5" y="174.8">+5V</text>
<text x="36.4" y="180.5">TP_RST</text>
<text x="102.7" y="182.4">TIP_ADC</text>
<text x="102.7" y="185">RTD_ADC</text>
<text x="135.6" y="185">RTD_ADC</text>
<text x="157" y="184.3">TP_RTD1</text>
<text x="27.9" y="187.5">GND</text>
<text x="102.7" y="187.5">RS</text>
<text x="102.7" y="190">E</text>
<text x="157" y="186.9">TP_RTD2</text>
<text x="29" y="192.6">+5V</text>
<text x="102.7" y="192.6">DB4</text>
<text x="102.7" y="195.1">DB5</text>
<text x="150.5" y="192.9" transform="rotate(-90 150.5 192.9)">R7</text>
<text x="155.2" y="193" transform="rotate(-90 155.2 193)">10K</text>
<text x="102.7" y="200.2">0-INTERRUPT</text>
<text x="149.4" y="199.3">GND</text>
<text x="158.9" y="203.6">GND</text>
<text x="102.7" y="205.3">DB6</text>
<text x="102.7" y="207.8">DB7</text>
<text x="139.3" y="206.2">LCD-16X2SILK</text>
<text x="171.2" y="207.8">+5V</text>
<text x="27.9" y="215.4">GND</text>
<text x="36.4" y="213.5">TP_GND</text>
<text x="99.6" y="214.8">TP_INT1</text>
<text x="102.7" y="210.4">0-INTERRUPT</text>
<text x="171.3" y="215.4">DB7</text>
<text x="29" y="220.5">+5V</text>
<text x="36.4" y="218.6">TP_VCC</text>
<text x="102.7" y="218">HEAT</text>
<text x="171.3" y="220.5">DB5</text>
<text x="171.3" y="218">DB6</text>
<text x="92.4" y="224.9">TP_DWN_BTN</text>
<text x="95" y="222.4">TP_UP_BTN</text>
<text x="171.3" y="225.6">E</text>
<text x="171.3" y="223">DB4</text>
<text x="97.2" y="230">TP_BTN_3</text>
<text x="171.3" y="228.1">RS</text>
<text x="180.8" y="233.3" transform="rotate(-90 180.8 233.3)">+5V</text>
<text x="98.6" y="237.6">TP_MOSI</text>
<text x="164.6" y="239.9" transform="rotate(-90 164.6 239.9)">GND</text>
<text x="55.5" y="245">IC2</text>
<text x="98.6" y="240.2">TP_MISO</text>
<text x="99.9" y="242.7">TP_SCK</text>
<text x="115.9" y="245.3">TP_GND3</text>
<text x="115.9" y="242.7">TP_GND4</text>
<text x="187.6" y="241.9" transform="rotate(-90 187.6 241.9)">R1</text>
<text x="115.9" y="250.3">TP_GND1</text>
<text x="115.9" y="247.8">TP_GND2</text>
<text x="171.2" y="251">+5V</text>
<text x="108.8" y="252.6">GND</text>
<text x="153.8" y="252.4">U1</text>
<text x="159.6" y="255.2">GND</text>
<text x="177.4" y="252.6">GND</text>
</g>
<g font-size="2.5" fill="#008000">
<text x="172.5" y="84.3">marco@reps.cc</text>
<text x="178.3" y="86.9">June 2017</text>
</g>
<g font-size="2.1" fill="#808080">
<text x="30.9" y="46.6">P$1</text>
<text x="66" y="46.6">P$1</text>
<text x="132.3" y="47.6">IN</text>
<text x="137.4" y="47.6">OUT</text>
<text x="30.9" y="51.6">P$1</text>
<text x="134.7" y="51.2">GND</text>
<text x="66" y="54.2">P$1</text>
<text x="134.7" y="59.4">GND</text>
<text x="66" y="64.3">P$1</text>
<text x="132.3" y="62.8">IN</text>
<text x="137.4" y="62.8">OUT</text>
<text x="66" y="69.4">P$1</text>
<text x="170.6" y="69.4">P$1</text>
<text x="66" y="74.5">P$1</text>
<text x="56.5" y="89.7">1</text>
<text x="71" y="89.7">4</text>
<text x="56.5" y="94.8">2</text>
<text x="71" y="94.8">3</text>
<text x="170.6" y="115.1">P$1</text>
<text x="100.8" y="130.4" transform="rotate(-90 100.8 130.4)">1</text>
<text x="103.3" y="130.4" transform="rotate(-90 103.3 130.4)">7</text>
<text x="92.6" y="135.4">6</text>
<text x="94.5" y="132.9">5</text>
<text x="108.6" y="138">2</text>
<text x="108.6" y="132.9">3</text>
<text x="100.8" y="142.4" transform="rotate(-90 100.8 142.4)">8</text>
<text x="103.3" y="142.4" transform="rotate(-90 103.3 142.4)">4</text>
<text x="50.7" y="181.2">29</text>
<text x="57.8" y="182.3">PC6(/RESET)</text>
<text x="79.5" y="184.8">PC1(ADC1)</text>
<text x="79.5" y="182.3">PC0(ADC0)</text>
<text x="95.9" y="183.7">24</text>
<text x="95.9" y="181.2">23</text>
<text x="50.7" y="186.2">21</text>
<text x="50.7" y="188.8">20</text>
<text x="50.7" y="191.3">18</text>
<text x="57.8" y="187.4">GND</text>
<text x="57.8" y="189.9">AREF</text>
<text x="79.5" y="189.9">PC3(ADC3)</text>
<text x="79.5" y="187.4">PC2(ADC2)</text>
<text x="95.9" y="191.3">27</text>
<text x="95.9" y="188.8">26</text>
<text x="95.9" y="186.2">25</text>
<text x="57.8" y="192.4">AVCC</text>
<text x="74.3" y="192.4">PC4(ADC4/SDA)</text>
<text x="74.5" y="195">PC5(ADC5/SCL)</text>
<text x="85.3" y="197.5">ADC6</text>
<text x="95.9" y="196.4">19</text>
<text x="95.9" y="193.9">28</text>
<text x="51.9" y="198.9">7</text>
<text x="57.8" y="200.1">PB6(XTAL1/TOSC1)</text>
<text x="85.3" y="200.1">ADC7</text>
<text x="95.9" y="198.9">22</text>
<text x="51.9" y="204">8</text>
<text x="57.8" y="205.1">PB7(XTAL2/TOSC2)</text>
<text x="80.8" y="205.1">PD0(RXD)</text>
<text x="81" y="207.7">PD1(TXD)</text>
<text x="95.9" y="209.1">32</text>
<text x="95.9" y="206.6">31</text>
<text x="95.9" y="204">30</text>
<text x="51.9" y="211.6">3</text>
<text x="51.9" y="214.2">5</text>
<text x="57.8" y="212.7">GND</text>
<text x="57.8" y="215.3">GND</text>
<text x="77.7" y="215.3">PD4(XCK/T0)</text>
<text x="80.6" y="212.8">PD3(INT1)</text>
<text x="80.6" y="210.2">PD2(INT0)</text>
<text x="95.9" y="214.2">2</text>
<text x="95.9" y="211.6">1</text>
<text x="150.4" y="215.3">DB7</text>
<text x="153.2" y="212.8">A</text>
<text x="153.2" y="210.2">K</text>
<text x="51.9" y="216.7">4</text>
<text x="51.9" y="219.3">6</text>
<text x="57.8" y="217.8">VCC</text>
<text x="57.8" y="220.4">VCC</text>
<text x="80.5" y="220.4">PD6(AIN0)</text>
<text x="82.9" y="217.8">PD5(T1)</text>
<text x="95.9" y="221.8">11</text>
<text x="95.9" y="219.3">10</text>
<text x="95.9" y="216.7">9</text>
<text x="150.4" y="220.4">DB5</text>
<text x="150.4" y="217.8">DB6</text>
<text x="80.5" y="222.9">PD7(AIN1)</text>
<text x="81.8" y="228">PB0(ICP)</text>
<text x="95.9" y="226.9">12</text>
<text x="150.4" y="228">DB2</text>
<text x="150.4" y="225.4">DB3</text>
<text x="150.4" y="222.9">DB4</text>
<text x="75.9" y="233.1">PB2(SS/OC1B)</text>
<text x="79.5" y="230.5">PB1(OC1A)</text>
<text x="95.9" y="231.9">14</text>
<text x="95.9" y="229.4">13</text>
<text x="150.4" y="233.1">DB0</text>
<text x="150.4" y="230.5">DB1</text>
<text x="74.7" y="235.6">PB3(MOSI/OC2)</text>
<text x="79.8" y="238.1">PB4(MISO)</text>
<text x="95.9" y="239.6">17</text>
<text x="95.9" y="237">16</text>
<text x="95.9" y="234.5">15</text>
<text x="150.3" y="238.1">R/W</text>
<text x="153.2" y="235.6">E</text>
<text x="179.5" y="239.6" transform="rotate(-90 179.5 239.6)">1</text>
<text x="81" y="240.7">PB5(SCK)</text>
<text x="150" y="245.8">VDD</text>
<text x="151.5" y="243.2">VO</text>
<text x="151.6" y="240.7">RS</text>
<text x="175.8" y="242.1">2</text>
<text x="150.2" y="248.3">VSS</text>
<text x="179.5" y="246.5" transform="rotate(-90 179.5 246.5)">3</text>
</g>
<g font-size="1.8" fill="#800000">
<text x="118.3" y="49.1" transform="rotate(-90 118.3 49.1)">+</text>
<text x="153.9" y="49.1" transform="rotate(-90 153.9 49.1)">+</text>
<text x="118.3" y="56.7" transform="rotate(-90 118.3 56.7)">+</text>
<text x="153.9" y="56.7" transform="rotate(-90 153.9 56.7)">+</text>
</g>
</svg>
